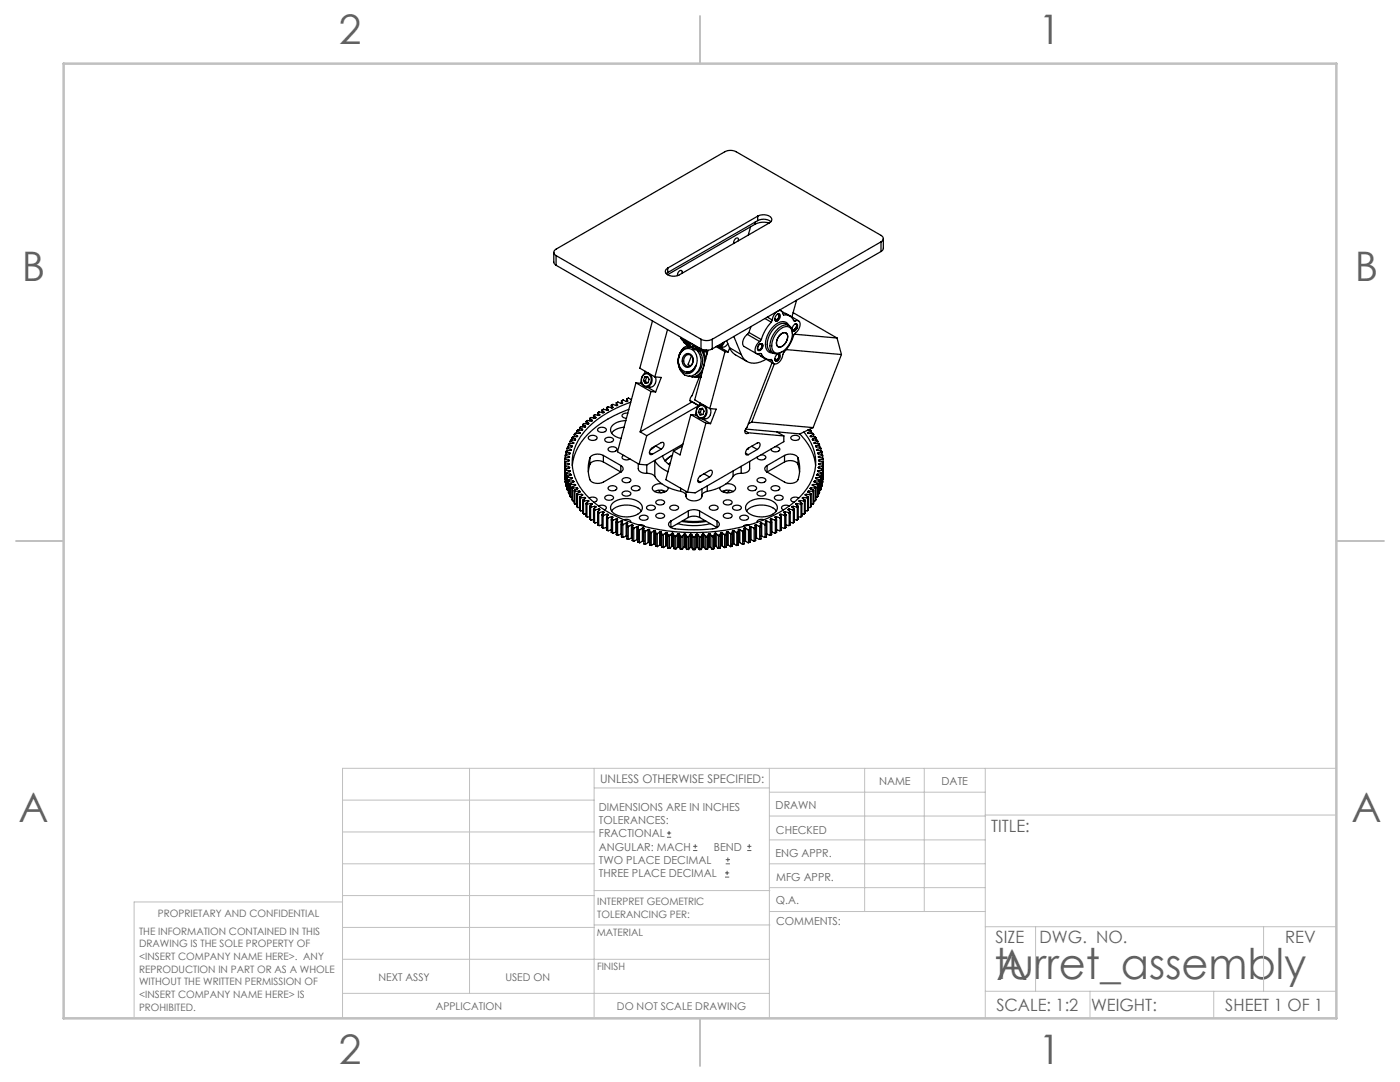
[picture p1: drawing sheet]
<svg xmlns="http://www.w3.org/2000/svg" width="279mm" height="216mm" viewBox="0 0 279 216" stroke-linecap="round" stroke-linejoin="round" font-family="sans-serif">
<g fill="none" stroke="#606060" stroke-width=".2">
<path d="M133.1 167.1h.8M133.1 166.2h.8M133.5 165.8v.8M138.3 169.7h.9M138.3 168.9h.9M138.8 168.5v.8M144.7 175h.8M144.7 174.2h.8M144.8 172.4h.9M144.8 171.5h.9M145.1 173.8v.8M145.3 171.1v.8"/>
<path d="M149.1 169.7h.9M149.1 168.9h.9M149.5 168.5v.8"/>
</g>
<g fill="none" stroke="#c0c0c0" stroke-width=".2">
<path d="M68.4 159.7h50.2M93.7 153.3v44.9M118.6 153.3v49.9M118.6 157.2h34.9M153.5 153.3v49.9M153.5 158.1h43.1M172.6 153.3v28.6M184.5 153.3v28.6M196.6 153.3v49.9M266.7 153.3h-198.3v49.9M68.4 178.7h50.2M68.4 172.4h50.2"/>
<path d="M68.4 166h50.2M68.4 180h-41.6v23.2M118.6 177.7h35.1M153.5 167.6h43.1M153.5 162.8h43.1M153.5 172.4h43.1M153.5 177.1h43.1M196.6 162.6h70.1M68.4 198.2h85.1M68.4 185.1h50.2M68.4 191.4h50.2M118.6 191.4h34.9"/>
<path d="M118.6 184.6h35.1M153.7 181.9h42.9M196.6 197.8h70.1M196.6 184.9h70.1M206.7 184.9v12.9M217.5 197.8v5.4M242.2 197.8v5.4M252.2 184.9v12.9"/>
</g>
<path d="M139.7 3.2v9.5M3.2 107.9h9.5M266.7 107.9h9.5M139.7 203.2v9.5" fill="none" stroke="#c0c0c0" stroke-width=".25"/>
<path d="M12.7 12.7h254v190.5h-254z" fill="none" stroke="#c0c0c0" stroke-width=".5"/>
<g fill="none" stroke="#000" stroke-width=".25">
<path d="M110.5 50.4l.1 2.1 .4 .4M111 51l28.9 16.7M111 51v1.9M111 52.9l28.9 16.7M133.3 54.4l-.3 .2M133.3 53.5v.9M136.1 54.5v-.4l-.4-.1-.4 .4-.1 .6M147.3 48.1l-.1-.6a.84 .84 0 0 0-.7 1.1M149.8 45.3l-.5 1.6M150.7 44.7l-17.5 10.1M150.7 44.3v.4M151.2 43.1a2.23 2.23 0 0 1 2.8 .5 .72 .72 0 0 1-.4 .9l-18 10.3a2.23 2.23 0 0 1-2.8-.4 .72 .72 0 0 1 .5-.9"/>
<path d="M151.2 44a2.39 2.39 0 0 1 2.6 .2M151.2 43.1l-17.9 10.4M151.2 43.1v.9M151.2 44l-17.9 10.4M153.5 44.5l-1.4-.2-1.4 .4M159 59.9l-1 3.3M175.8 48.3a.68 .68 0 0 0 .5-.7 .68 .68 0 0 0-.5-.6l-28.9-16.7a2.48 2.48 0 0 0-2.2 0l-33.7 19.4a.68 .68 0 0 0-.5 .7 .68 .68 0 0 0 .5 .6M175.8 48.3l-33.7 19.4M175.8 48.3v1.9M175.8 50.2l-33.7 19.4M176.3 47.6v2.1l-.5 .5M124 80v.5"/>
<path d="M124 80h.1M124 80l.2 .4M124.4 79.8l.6 .3 .3-.1M124.4 79.8l-.4 .2M125.1 79.6l.2 .4M125.1 79.6v.5M125.3 80h.1M125.4 79.5h.1M125.5 79.5l.5 .2M125.5 79.5l-.4 .1M126 79.7h.1M126.9 76.4l3 1.7"/>
<path d="M126.9 76.4l-3.7 13.7 4.3 2.5M126.9 76.4l.9 .1M127.8 76.5l.4 .2M128 76.1l-.2 .4M128.4 74.9a.99 .99 0 0 1 1.2-.1 .99 .99 0 0 1 .4 1.2 1 1 0 0 1-1.1 1.1 1 1 0 0 1-.9-1.3zM128.4 75.9l.4 .1M128.5 74.7a1.11 1.11 0 0 1 1.3 0 1.11 1.11 0 0 1 .3 1.3 1.08 1.08 0 0 1-1 1.2 1.08 1.08 0 0 1-1.1-1.2 1.59 1.59 0 0 1 .5-1.3zM128.6 75.3l-.2 .6M128.6 75.3l.6-.2 .4 .6-.3 .7-.5 .1-.4-.6M128.6 75.3h.4M128.8 74.1l-.2 .5M128.8 76l.3 .4"/>
<path d="M129 75.3l-.2 .7M129.1 77.2l1.7 1M129.2 74.5h.2M129.3 75.2l-.3 .1M129.9 78.1l-2.1 8.1M129.9 78.1l.9 .1M130.2 64l-2.5 9.5 3 1.7M130.7 75.2l1.3 .1-1.2 2.9M130.8 75.2a1.44 1.44 0 0 1-.2 1.7 1.44 1.44 0 0 1-1.7 .3M133.2 65.8l-2.5 9.4M135.6 73.1l.5 1M135.9 67.3l.1 .3"/>
<path d="M135.9 67.5l.2 .3M136 67.6l.1 .2M136 67.6l.3 .2M136.1 67.8l.3 .1M136.3 67.8l.9 .5M136.3 67.8l.1 .1M136.3 67.9l.2 .4M136.4 67.9l.9 .6M136.4 68.2l.2 .2M136.5 68.3l.1 .1M136.5 68.3l.2 .1M136.5 71a1.05 1.05 0 0 1 1.2-.4 1.05 1.05 0 0 1 .7 1.2 1.13 1.13 0 0 1-.6 1.3 1.13 1.13 0 0 1-1.4-.3 1.68 1.68 0 0 1 .1-1.8z"/>
<path d="M136.5 69.3a3.6 3.6 0 0 0 .1 5.5 2.17 2.17 0 0 0 3.2-1.7 3.4 3.4 0 0 0-.8-3.3M136.5 69.3a3.5 3.5 0 0 0-.4 4.8M136.6 68.4l.3 .2M136.7 68.4l1 .6M136.7 68.4l.2 .2M136.8 71a.96 .96 0 0 1 1.2 0 .96 .96 0 0 1 .3 1.2 .93 .93 0 0 1-1 .9 .93 .93 0 0 1-.9-1zM136.9 68.6l.8 .5M136.9 68.6l.1 .2M137 68.8l.2 .1M137 68.8l.5 .3M137.2 68.3l.1 .2M137.2 68.3l.3 .2"/>
<path d="M137.2 69l-.7 .3M137.3 68.5l.3 .1M137.3 72.7l.4 .3M137.3 72.7h.1M137.5 69.1l-.2-.1 .9 .5M137.5 69.1l.4 .2M137.5 68.5l.1 .1M137.6 69.1l.2 .2a2.66 2.66 0 0 0-2.1 4M137.7 69l.4 .3M137.7 69l.2 .1M137.7 79.9l1.8 1.1 .2-.6M137.7 69.2l-.3 .1"/>
<path d="M137.8 68.4l-.3 .1M137.9 69.1l.2 .2M138 71l-.7 1.7M138 69.3h.1M138.1 68.6h-.5M138.2 69.5l.2 .1M138.2 69.5l.5 .3M138.3 68.9l.3 .3M138.3 68.9l-.4 .2M138.4 68.8l-.1 .1M138.6 69.2l-.5 .1M138.8 75.2l.2 .1"/>
<path d="M138.8 69l-.2 .2M138.8 73a1.72 1.72 0 0 1-1.8 1.2M138.8 73a1.71 1.71 0 0 1-1.5 1.2 1.71 1.71 0 0 1-1.6-.9M138.9 69.5l.2 .2M138.9 69.5l-.4 .2 .2 .1M138.9 72.9a1.71 1.71 0 0 1-1 1.5 1.71 1.71 0 0 1-1.8-.3M138.9 72.9a2.36 2.36 0 0 0-1.6-3.4 2.53 2.53 0 0 0-1.6 3.8M138.9 72.9l-.1 .1M139 69.1l-.1 .4M139.1 75.2h.1M139.1 69.7l-.4 .1M139.3 75.3h.6"/>
<path d="M139.3 69.4l.2 .3M139.4 75.2l.4 .1M139.5 69.4v.1M139.5 69.9l.3 .1M139.5 69.9l-.2 .2M139.5 69.5v.2M139.5 69.5l-.1-.1-.3 .3M139.5 75.3l-1.4 3.6-.4 .7v.4l.4 .2M139.5 69.7v.2M139.6 70.1a3.1 3.1 0 0 1-.8 4.5M139.8 70l-.5 .1M139.8 75.1l.1 .2"/>
<path d="M139.9 69.8a3.6 3.6 0 0 1-1.1 5.3l-.7 .1-.6-.1M139.9 67.7a2.48 2.48 0 0 0 2.2 0M139.9 69.6a2.48 2.48 0 0 0 2.2 0M139.9 67.7v1.9M139.9 75.1l-.9 .1M140 74.9l-.4 .2-1.1 .1M140 69.7l.4 .5 .4 1.5M140.1 69.8l.1 .1M140.1 74.2a2.08 2.08 0 0 1-2.1 1M140.2 69.9l-.2-.2-.2 .3M140.3 70.1l.2 .1M140.5 70.2l-.1 .1"/>
<path d="M140.7 69.9l.4 .8M140.7 69.9l-.2 .3M141 70l-.1-.1 .3 .4M141.2 70.2h-.1M141.3 69.9l-2.6 9.9 3 1.7M142.1 67.7v1.9M142.9 69.2l1.8 1M143.6 69.2l1.7 1M144.3 68.3a.99 .99 0 0 1-1.1 .7M144.6 68.2l-.1 .2a1.03 1.03 0 0 1-1.4 .7M144.7 70.2l-3 11.3M144.7 70.2h.6"/>
<path d="M145 68l.6 1.4M145.2 68.6a1.35 1.35 0 0 1-1.8 .6M145.6 69.4a2.74 2.74 0 0 0 1.2 1.4l2.3 1.3M145.6 69.4l2.3 1.3M145.6 69.4l-.3 .8M146.5 67.1l1.4 3.6M147.9 70.7a2.76 2.76 0 0 0 3.8 1.5l1.2-.5M149.2 66.7a1.75 1.75 0 0 0-.7 2.4l2.5 1.5M149.2 66.7l2.4 1.4M149.5 66.3l2.4 1.5M149.5 66.3l-.3 .4M149.9 65.1l-.4 1.2"/>
<path d="M151.2 69.5l.2 .3M151.2 70.6l1.5 .9M151.3 69.8h.1M151.4 68.9l-.2 .8M151.6 68.7l-.4 .5v.5M151.6 68.1a1.8 1.8 0 0 0-.7 2.4l1.1 .1a1.77 1.77 0 0 0 2 1.1l.1 .3M151.8 71l2.6 1.6M151.9 68.6l-.3 .1M151.9 67.8l-.3 .3M152 68.6a.8 .8 0 0 1 .1 .9 .8 .8 0 0 1-.8 .4l-.1-.2M152 68.6l-.4 .1M152 68.6a.78 .78 0 0 1-.6 1.2"/>
<path d="M152 68.7v.6l-.5 .5M152.7 63.6l1.2 .7M153.1 63.3l1 .6M153.7 71.8l.4 .2M153.9 64.3a8.2 8.2 0 0 0-2 3.5M154.1 72.4l-5.2 13.1a.67 .67 0 0 0 0 1l.5-.1M154.1 63.9l-.2 .4M154.5 72.6l-4.5 11.6M154.6 63.7l.2 .1h.3M154.6 63.6h.1M154.6 71.6h.1M154.6 63.6v.1"/>
<path d="M154.6 71.6v.1M154.6 71.7a.34 .34 0 0 0 .2 .4 .34 .34 0 0 0 .4-.2M154.6 63.7a.34 .34 0 0 0 .2 .4 .34 .34 0 0 0 .4-.1M154.6 71.7h.5M155.1 62.2l-.6 .6-.4 1.1M155.1 62.7h.1a.24 .24 0 0 1 .2 0 .24 .24 0 0 1 .1 .3M155.1 70.7h.1a.24 .24 0 0 1 .2 0 .24 .24 0 0 1 .1 .2M155.2 64h-.5M155.2 71.9l-.5 .1M155.3 66.1a1.8 1.8 0 0 1 2.5-.6 3.4 3.4 0 0 1-.9 4.1 1.8 1.8 0 0 1-2.5 .5 3.4 3.4 0 0 1 .9-4zM155.3 62a.61 .61 0 0 1 .9 .6l.2 .3a1.77 1.77 0 0 1 2 1.1l.3 .1M155.5 70.9l-.2 .7-.6 .3"/>
<path d="M155.5 62.9l-.2 .7-.6 .3M155.5 63l-.1 .4-.3 .4M155.5 63l-.4 .7M155.5 70.9l-.1 .5-.3 .3M155.6 67a.87 .87 0 0 1 .7-.6 .87 .87 0 0 1 .9 .5 2.15 2.15 0 0 1-1.7 2.4 1.04 1.04 0 0 1-.4-1.6zM155.6 71.4l-.4 .5M155.6 71.4a.57 .57 0 0 0-.1-.8 .97 .97 0 0 0-.9 1.1M155.6 63.4l-.4 .6M155.6 63.4a.57 .57 0 0 0-.1-.8 .97 .97 0 0 0-.9 1.1M155.6 63.4l-.5 .4M155.6 71.4l-.5 .3M155.6 61.8l.3 .2"/>
<path d="M155.8 66.7a.79 .79 0 0 1 1.1-.3 .79 .79 0 0 1 .3 1.1 1.77 1.77 0 0 1-1.9 1.7 1.77 1.77 0 0 1 .5-2.5zM156.1 62.2l1.5 .9M156.7 62.5l2.7 1.5M156.9 69.8l11 .9M157.4 64.9a1.54 1.54 0 0 0-2.5-.2 4.9 4.9 0 0 0-2 4.9 1.24 1.24 0 0 0 1.3 .8M157.5 65a2.1 2.1 0 0 0-3.1 .7 3.9 3.9 0 0 0-.9 4.2l.8 .6M158.1 65.7l.2 .1 .3-.1M158.1 65.6h.1M158.1 65.6v.1M158.1 65.7a.34 .34 0 0 0 .2 .4 .34 .34 0 0 0 .4-.1M158.1 66.6a1.44 1.44 0 0 0-.6-1.6 1.44 1.44 0 0 0-1.8 .2 4.5 4.5 0 0 0-1.9 4.7 1.43 1.43 0 0 0 2.3 .3M158.3 62.4l8.7 5"/>
<path d="M158.4 63.9l.3 .2M158.5 66.7l8.5 .7M158.6 64.7a.24 .24 0 0 1 .3 0 .24 .24 0 0 1 .1 .3M158.7 64.1a.65 .65 0 0 1 .8 0 .65 .65 0 0 1 .2 .7l-.2 .8-.5 .6a2.13 2.13 0 0 0-.9 1.6l-1 1.7a4.4 4.4 0 0 0-1.2 2.3l-.3 .3a.77 .77 0 0 1-.8 .5 .77 .77 0 0 1-.7-.6M158.7 66h-.5M159 64.9l-.2 .6-.6 .4M159 65l-.1 .4-.3 .3M159 65l-.4 .7M159.1 65.4l-.4 .6M159.1 65.4a.57 .57 0 0 0-.1-.8 .97 .97 0 0 0-.9 1.1M159.1 65.4l-.5 .3M167 67.4l.9 3.3"/>
<path d="M167.9 70.7l-5.6 14.6M112.7 92.3l.1 .1M112.7 94.8v.1M112.7 92.3v3.1M112.7 95.4v.2M112.7 95.4h.1M112.7 95.6l.1 .1M112.7 93.1v2.5M112.8 92.4l.7 .1M112.8 92.1l-.1 .2M112.8 92.1v.3M112.8 93.7v.2"/>
<path d="M112.8 96.1v.2M112.8 96.1l.1 .1M112.8 93.7v2.4M112.8 91.6l.7 .2M112.8 92.9l-.1 .2M112.8 91.6l-.1 .6M112.8 92.9v.2M112.8 96.3l.1 .1M112.8 93.9v2.4M112.8 93.1l.7 .1M112.8 93.1h-.1M112.8 91.4l-.1 .3"/>
<path d="M112.8 91.4v.2M112.9 90.9l.7 .2M112.9 93.6l-.1 .1M112.9 90.9l-.1 .5M112.9 93.6v.2M112.9 93.8l.8 .1M112.9 93.8l-.1 .1M112.9 90.7l-.1 .2M112.9 90.7v.2M112.9 96.4h.1M113 94.4v.2M113 94.4v2.6"/>
<path d="M113 90.2v.5M113 97l.1 .1M113 94.6v2.4M113 90.2l.7 .2M113 94.3v.1M113 90.2h.1M113 94.3l.1 .2M113 96.9l.1 .2M113.1 94.5l.7 .1M113.1 94.5l-.1 .1M113.1 90l-.1 .2M113.1 97.1h.1"/>
<path d="M113.2 95.1v.2M113.2 95.1v2.6M113.2 97.7l.1 .1M113.2 95.3v2.4M113.3 89.5l.6 .2M113.3 95l-.1 .1M113.3 89.5l-.1 .4M113.3 95v.2M113.3 97.8h.1M113.3 95.2l.8 .1M113.3 95.2l-.1 .1M113.3 89.2l-.1 .3"/>
<path d="M113.3 89.2v.3M113.3 97.8l.1 .1M113.4 95.8l.1 .2M113.4 95.8l.1 2.7M113.5 92.5l.1 .1M113.5 92l-.7 .1M113.5 92.5v.2M113.5 92.7l-.7 .2M113.5 91.8l.1 .1-.1 .1M113.5 91.8v.2M113.5 98.5l.1 .1M113.5 96v2.5"/>
<path d="M113.5 88.8l.6 .2M113.5 95.7l-.1 .1M113.5 88.8l-.1 .4M113.5 95.7l.1 .3M113.5 93.2l.2 .1M113.5 93.2v.2M113.6 93.4l-.7 .2M113.6 91.1v.2l-.8 .1M113.6 91.1v.2M113.6 98.5v.1M113.6 92.6h.1M113.6 92.6l-.1 .1"/>
<path d="M113.6 96h.7M113.6 96h-.1M113.6 88.5l-.2 .3M113.6 88.5l-.1 .3M113.6 98.6h.2M113.7 93.9l.1 .1M113.7 93.9v.2M113.7 93.3h.1M113.7 93.3l-.1 .1M113.7 90.4v.2l-.8 .1M113.7 90.4v.2M113.8 96.6l.1 .1"/>
<path d="M113.8 99l.1 .2M113.8 99h.1M113.8 96.6v2.4M113.8 94h.1M113.8 94v.1M113.8 94l-.8 .3M113.8 94.6l.2 .1M113.8 94.6v.2M113.8 88l.6 .3M113.8 96.4v.2M113.8 88v.5M113.8 96.4l.2 .3"/>
<path d="M113.8 99l.2 .3M113.9 99.2l.1 .1M113.9 96.7v2.5M113.9 89.7v.2l-.8 .1M113.9 89.7v.2M114 94.7v.1M114 94.7h.1M114 96.7h.7M114 96.7h-.1M114 87.8l-.2 .3M114 87.8l-.2 .2M114 99.3h.1"/>
<path d="M114 94.7l-.7 .3M114.1 95.3l.1 .1M114.1 95.3v.2M114.1 89v.2h-.8M114.1 89v.2M114.1 97.3l.2 .1M114.1 99.7l.2 .2M114.1 99.7h.1M114.1 97.3v2.4M114.2 95.4v.1M114.2 95.4h.1M114.2 95.4l-.7 .3"/>
<path d="M114.2 87.4l.6 .2M114.2 97.1l-.1 .2M114.2 87.4l-.1 .4M114.2 97.1l.2 .2M114.2 99.7l.2 .2M114.3 99.9h.1M114.3 97.4v2.5M114.3 96l.2 .1M114.3 96v.2M114.4 97.3l-.1 .1M114.4 87.1l-.2 .3M114.4 99.9h.2"/>
<path d="M114.4 88.3l.1 .1M114.4 88.3v.2M114.5 96.1l-.7 .3M114.5 88.4l-.9 .1M114.5 96.1v.1M114.5 88.4h.1M114.6 97.9l.1 .2M114.6 97.9v2.5M114.7 86.7l.5 .3M114.7 97.8l-.1 .1M114.7 86.7l-.1 .4M114.7 97.8l.1 .2"/>
<path d="M114.7 96.7h.1M114.7 96.7v.2M114.7 98.1v2.4M114.8 87.6v.2h-.8M114.8 87.6v.2M114.8 98l-.1 .1M114.8 86.5l-.2 .2M114.8 86.5l-.1 .2M114.8 96.7v.1M114.9 96.8h.1M114.9 96.8l-.7 .3M115.1 97.3l.2 .1"/>
<path d="M115.1 97.3h-.7M115.1 97.3v.3M115.1 98.6l.1 .2M115.1 98.6v2.4M115.2 86l.5 .3M115.2 98.5l-.1 .1M115.2 86l-.1 .5M115.2 98.5l.1 .2M115.2 87l.1 .1M115.2 87v.1M115.2 98.8v2.4M115.3 97.4l-.6 .4"/>
<path d="M115.3 87.1h-.9M115.3 97.4v.1M115.3 87.1h.1M115.3 98.7l-.1 .1M115.3 85.8l-.2 .2M115.3 85.8l-.1 .2M115.6 98l.1 .1M115.6 98h-.8M115.6 98v.3M115.7 99.3l.1 .1M115.7 99.3v2.4M115.7 98.2l-.5 .3"/>
<path d="M115.7 86.3l-.1 .2h-.8M115.7 86.3v.1M115.7 98.1h.1M115.7 98.1v.1M115.7 85.4l.5 .3M115.7 99.1v.2M115.7 85.4v.4M115.7 99.1l.2 .2M115.8 99.4v2.5M115.9 85.1l.9 .1M115.9 99.3l-.1 .1M115.9 85.1l-.2 .2"/>
<path d="M115.9 85.1l-.2 .3M116.1 98.6l.1 .1M116.1 98.6l-.8 .1M116.1 98.6v.3M116.2 98.8l-.5 .3M116.2 85.7v.1M116.2 98.7v.1M116.2 85.8h-.9M116.3 99.9l.1 .2M116.3 99.9v2.4M116.3 84.7l.5 .3M116.3 99.8v.1"/>
<path d="M116.3 84.7v.5M116.3 99.8l.3 .2M116.6 84.5l.8 .1M116.6 100l-.2 .1M116.6 84.5l-.3 .2M116.6 99.3h.2M116.6 99.3h-.7M116.6 99.3v.3M116.8 99.3h.1M116.8 99.3v.1M116.8 99.4l-.5 .4M116.8 85v.2"/>
<path d="M117.2 83.9l1 .1M117.2 83.9h.1M117.2 83.9l-.2 .2M117.3 99.9h.1M117.3 99.9l-.7 .1M117.3 99.9v.3M117.4 99.9v.2M117.5 99.9h.1M117.5 84.4l-.1 .2M117.5 84.4l-.5-.3v.5M117.5 84.4v.2M117.5 99.9v.1"/>
<path d="M117.5 87.2a1.05 1.05 0 0 1 1.7 .2 1.02 1.02 0 0 1-1.8-.1zM117.6 99.4a1.06 1.06 0 0 1 1.6 .3l-.3 .4-.4 .1M117.7 91.4a6.7 6.7 0 0 0 .2 4.5 2.27 2.27 0 0 0 2.5 .3l3.5-2M117.7 92.7l-.3 1.5M117.7 91.4v1.3M118 83.3l.9 .1M118 83.3h-.1M118 83.3l-.3 .2M118.1 83.8l.1 .2M118.1 83.8l-.4-.3v.5M118.1 83.8v.2M118.8 82.7l-.1 .1"/>
<path d="M118.8 82.7l-.3 .2M118.9 83.3v.1M118.9 83.3l-.4-.4-.1 .5M119.3 82.4v.5M119.3 82.4h.1M119.3 82.4l.4 .3M119.3 85.5a1.05 1.05 0 0 1 1.7 .3 1.02 1.02 0 0 1-1.8-.1zM119.6 82.2l.9 .1M119.6 82.2h-.1M119.6 82.2l-.3 .2M119.7 82.7l-.2 .2-.7-.2M119.7 82.7v.1"/>
<path d="M120.2 81.8l.3 .4M120.2 81.8l-.1 .5M120.4 90.9a2.08 2.08 0 0 0-2.7 .5M120.4 92.2a2.08 2.08 0 0 0-2.7 .5M120.4 90.9l3.5 2M120.4 92.2l3.5 2M120.4 90.9v1.3M120.5 81.7l.7 .2 .2-.2M120.5 81.7l-.4 .1M120.5 81.7l-.3 .1M120.5 82.2v.1M120.8 99.1a1.05 1.05 0 0 1 1.7 .3 1.02 1.02 0 0 1-1.8-.1z"/>
<path d="M120.8 87.5a1.05 1.05 0 0 1 1.7 .3 1.02 1.02 0 0 1-1.8-.1zM121.1 81.3l.3 .4M121.1 81.3l-.1 .5M121.4 81.7v.1M121.4 81.2l.7 .2 .2-.2M121.4 81.2l-.3 .1M121.4 97.2a1.05 1.05 0 0 1 1.7 .3 1.02 1.02 0 0 1-1.8-.1zM121.4 89.4a1.05 1.05 0 0 1 1.7 .3 1.02 1.02 0 0 1-1.8-.1zM122.3 81.2l-.3-.4v.6M122.3 81.2v.1M122.3 80.7l.7 .2M122.3 80.7h.1"/>
<path d="M122.3 80.7l-.3 .1M123 80.4l.2 .4M123 80.4v.5M123.2 80.8l-.2 .1M123.2 80.8v.1M123.3 80.3l.7 .2 .2-.1M123.3 80.3l-.3 .1M123.9 92.9a.69 .69 0 0 1 .5 .6 .69 .69 0 0 1-.5 .7M123.9 92.9v1.3M124.2 95.6a1.05 1.05 0 0 1 1.7 .3 1.02 1.02 0 0 1-1.8-.1zM124.2 98.3a1.05 1.05 0 0 1 1.7 .2 1.02 1.02 0 0 1-1.8-.1zM124.2 80.4h.1"/>
<path d="M124.5 90.9l-.4 .3a1.05 1.05 0 0 0 1.6 .4M124.5 85.2l-1.5 .4-1 .8M124.9 83.9a3.4 3.4 0 0 0-3 1.4 1.49 1.49 0 0 0 1.1 1.9l.9 .3M125.3 82.5l-.4-.1a.66 .66 0 0 0-.7 .7l.3 .3 .5 .1M125.5 81.7a19.2 19.2 0 0 0-10.1 7.5 9 9 0 0 0-1.2 3.7M125.9 80.2a19.4 19.4 0 0 0-10.5 7.7 8.9 8.9 0 0 0 1.6 10.9 25.8 25.8 0 0 0 14.7 6.9 37.7 37.7 0 0 0 24-3.5 13.2 13.2 0 0 0 6.9-8.3 9 9 0 0 0-2.2-7.7M126.1 97.2a1.05 1.05 0 0 1 1.7 .3 1.02 1.02 0 0 1-1.8-.1zM127.4 92.5v1a1.45 1.45 0 0 0 1.7 1M127.5 92.6l1.6 .2M127.8 86.2l1.3 .7M129.1 86.9l-1.6 5.7M129.1 94.5a1.82 1.82 0 0 1 1.6 .6"/>
<path d="M129.1 92.8v1.7M129.6 90.3l.6 .4M130.6 91.9l.1 .1M130.6 98.1l1.2-.3 1.1 .3M130.7 98.1h.1M130.7 92a5.7 5.7 0 0 0 2.6 2.1M130.7 95.1a7.6 7.6 0 0 0 5.1 2.9M130.7 92v3.1M130.7 89.1l-.9 .6M130.8 89l1.2 .6M131.3 97.8l.6 .5M132 89.6l.4-.4a.57 .57 0 0 0-.2-1l-2 1.2-.4 .4a.57 .57 0 0 0 .1 .9h.3"/>
<path d="M132 89.6l-1.8 1.1M132.1 97.8l.5 .4M132.1 96.5h-.8a.9 .9 0 0 0-.9 .4 .9 .9 0 0 0 0 1l.9 .4h.9l.7-.2M132.2 91a3.3 3.3 0 0 0 1.5 1.8M132.7 92l1.5-1.2-1.5 1.2M133.3 97.2a.7 .7 0 0 1-.4 .9M133.8 92.4l-.4 .2 .4-.2M134.4 90l-1.5 5.7 4.3 2.5M135.8 98a1.17 1.17 0 0 1 1.1 .8M135.8 97.4v.6M136.2 89l-1.8 1M136.3 88.6l-7.2 4.2"/>
<path d="M137.9 82.7l-2.2 8.1-1.3-.8M137.9 82.7l3 1.8M137.9 82.7l.9 .1M138.1 80.2l-10.3 6M138.1 80.2l1.3 .8M138.8 82.8l.3 .2M139 82.4l-.2 .4M139.3 95.9l.5 .3M139.3 81.2a.99 .99 0 0 1 1.3-.1 .99 .99 0 0 1 .3 1.2 1 1 0 0 1-1 1.1 1 1 0 0 1-.9-1.2zM139.4 82.3h.4M139.4 81l-10.3 5.9M139.5 81a1.11 1.11 0 0 1 1.3 .1 1.11 1.11 0 0 1 .3 1.2 1.08 1.08 0 0 1-1.1 1.2 1.08 1.08 0 0 1-1.1-1.1 1.59 1.59 0 0 1 .6-1.4z"/>
<path d="M139.5 80.9l-.1 .1M139.6 81.6l-.2 .7M139.6 81.6l.6-.1 .3 .5-.2 .7-.6 .1-.3-.5M139.6 81.6h.4M139.8 82.3l.2 .4M139.9 94.9l-.3 .2M140 81.6l-.2 .7M140.1 83.5l1.7 1M140.1 97.6v1.4a1.83 1.83 0 0 1-2.8 .7l-.4-.5v-1.2M140.1 80.8h.3M140.2 81.6h-.2M140.5 94.5l1.1 .7"/>
<path d="M140.9 84.5l-3.7 13.7M140.9 84.5h.9M141.1 98a1.17 1.17 0 0 0-1 .8M141.1 96.9v1.1M141.6 95.2l.4-.4a.57 .57 0 0 0-.2-1l-2 1.1-.4 .4a.57 .57 0 0 0 .2 1l.2-.1M141.6 95.2l-1.8 1M141.7 81.5l1.2 .1-1.1 2.9M141.8 81.5a1.44 1.44 0 0 1-.3 1.7 1.44 1.44 0 0 1-1.6 .3M143.7 97.2a1.02 1.02 0 0 0 1.1 1.1h.8l.8-.2M144.1 98.1l1.1-.3 1.2 .3M144.9 97.8l-.5 .4M144.9 96.5h.7a.9 .9 0 0 1 1 .4 .9 .9 0 0 1 0 1l-.2 .2"/>
<path d="M145.6 97.8l-.5 .5M146.3 95.1a7.6 7.6 0 0 1-5.2 2.9M146.3 94v1.1M146.3 98.1h.1M147.9 94.5a1.82 1.82 0 0 0-1.6 .6M147.9 93v1.5M148.7 86l.7 .4M148.8 90.4l.5 .3M148.8 85.6l10.8 1M149.3 97.2a1.05 1.05 0 0 1 1.7 .3 1.02 1.02 0 0 1-1.8-.1zM149.3 89.6h-.2M149.3 89.4v.2"/>
<path d="M149.4 86.4l7 .6M149.4 89.4l-.1 .2M149.6 92.1v1.4a1.45 1.45 0 0 1-1.7 1M150 89l1.1 .7M150 84.2l-.6 .3M150 84.2l12.3 1.1M151.1 89.7l.4-.4a.57 .57 0 0 0-.2-1l-2 1.1-.4 .4a.57 .57 0 0 0 .2 1l.2-.1M151.1 89.7l-1.8 1M151.2 98.3a1.05 1.05 0 0 1 1.6 .2 1.02 1.02 0 0 1-1.7-.1zM151.2 95.6a1.05 1.05 0 0 1 1.6 .3 1.02 1.02 0 0 1-1.7-.1zM151.9 90.7l.3 .1a.53 .53 0 0 1 .6 .7 1.05 1.05 0 0 1-1.7-.3M153.1 92.9a.69 .69 0 0 0-.5 .6 .69 .69 0 0 0 .5 .7"/>
<path d="M153.1 92.9v1.3M153.9 97.2a1.05 1.05 0 0 1 1.7 .3 1.02 1.02 0 0 1-1.7-.1zM154.6 99.1a1.05 1.05 0 0 1 1.7 .3 1.02 1.02 0 0 1-1.8-.1zM154.7 89.1l.3 .1a.53 .53 0 0 1 .6 .7 1.05 1.05 0 0 1-1.7-.3M155 86.2l1.4 .8M156.4 87v1.1l-17.7 10.2-1.5-.1M156.6 90.9a2.08 2.08 0 0 1 2.7 .5M156.6 92.2a2.08 2.08 0 0 1 2.7 .5M156.6 90.9l-3.5 2M156.6 90.9v1.3M156.6 92.2l-3.5 2M157.9 87.2a1.05 1.05 0 0 1 1.7 .2 1.02 1.02 0 0 1-1.8-.1z"/>
<path d="M159.3 91.4a6.7 6.7 0 0 1-.2 4.5 2.27 2.27 0 0 1-2.5 .3l-3.5-2M159.3 92.7l.3 1.5M159.3 91.4v1.3M159.4 99.4l-.8-.2a.66 .66 0 0 0-.8 .6l.7 .4M159.5 99.9v.1M159.5 99.9h.1M159.5 99.9v.2M159.6 86.6a10.2 10.2 0 0 1 3.2 6.3M159.7 99.9l.7 .1M159.7 99.9h-.2M159.7 99.9v.3M160.2 99.4l.4 .4"/>
<path d="M160.2 99.3v.1M160.3 99.3h.8M160.3 99.3h-.1M160.3 99.3v.3M160.4 100l.1 .1M160.6 99.8l.1 .1M160.6 99.8l-.2 .2M160.7 99.9l-.2 .2M160.7 99.9v2.4M160.7 98.7l.1 .1M160.7 98.7v.1M160.7 98.7h.1"/>
<path d="M160.8 98.8l.4 .3M160.9 98.6l.7 .1M160.9 98.6l-.2 .1M160.9 98.6v.3M161.1 99.3l.1 .1M161.2 99.4v2.5M161.2 86.4h.1M161.2 99.1l.1 .2M161.2 99.1l-.1 .2M161.3 86.4l.9 .1M161.3 98.1l.5 .4M161.3 98.1v.1"/>
<path d="M161.3 86.3l-.1 .1M161.3 86.3v.1M161.3 99.3l-.1 .1M161.3 85.8h.1M161.3 99.3v2.4M161.4 98h.8M161.4 98l-.1 .1M161.4 98v.3M161.6 85.8h-.4M161.6 98.7l.1 .1M161.6 85.8l.3 .2M161.6 85.8l.2 .2"/>
<path d="M161.7 97.4l.6 .4M161.7 97.4v.1M161.7 97.4h.1M161.7 98.8v2.4M161.8 87v.1h.8M161.8 87v.1M161.8 86l-.5 .3M161.8 98.5l.1 .1M161.8 86h.1M161.8 98.5l-.2 .2M161.9 98.6l-.2 .2M161.9 86v.5"/>
<path d="M161.9 98.6v2.4M161.9 97.3h.7M161.9 97.3l-.2 .1M161.9 97.3v.3M162.1 96.8l.7 .3M162.1 96.8h.1M162.1 96.7v.1M162.2 98l.1 .1M162.2 86.5l.2 .2M162.2 86.5l.1 .2M162.2 87.6v.2h.8M162.2 87.6v.2"/>
<path d="M162.3 98.1v2.4M162.3 85.3l-2.7 1.3M162.3 96.7h-.2M162.3 96.7v.2M162.3 86.7l-.5 .3M162.3 97.8l.1 .1M162.3 86.7h.1M162.3 97.8l-.1 .2M162.4 97.9l-.1 .2M162.4 86.7v.4M162.4 97.9v2.5M162.5 88.4h.1"/>
<path d="M162.5 88.4l.9 .1M162.5 96.1l.6 .3M162.5 96.1v.1M162.5 88.3v.1M162.5 88.3v.2M162.6 97.3l.1 .1M162.6 87.1l.2 .3M162.6 96l-.1 .1M162.6 96v.2M162.7 99.9h-.3M162.7 97.4v2.5M162.8 87.4l-.6 .2"/>
<path d="M162.8 97.1v.2M162.8 87.4h.1M162.8 97.1l-.2 .2M162.8 95.4l.7 .3M162.8 95.4h.1M162.8 95.4v.1M162.8 97.3l-.1 .1M162.8 99.7l-.1 .2M162.8 87.4v.4M162.8 97.3v2.4M162.9 89v.2h.8M162.9 89v.2"/>
<path d="M162.9 95.3l-.1 .1M162.9 95.3v.2M163 94.7l.7 .3M163 94.7h.1M163 96.7h-.7M163 96.7h.1M163 87.8l.2 .3M163 87.8l.1 .2M163 94.7v.1M163.1 89.7v.2l.8 .1M163.1 89.7v.2M163.1 99.2h.1"/>
<path d="M163.1 99.2l-.3 .1M163.1 96.7v2.5M163.1 88l-.6 .3M163.1 96.4l.1 .2M163.1 88l.1 .1M163.1 96.4l-.1 .3M163.2 94.6l-.2 .1M163.2 94.6v.2M163.2 94l.7 .3M163.2 94h.1M163.2 94v.1M163.2 96.6l-.1 .1"/>
<path d="M163.2 99l-.1 .2M163.2 88.1v.4M163.2 96.6v2.4M163.3 90.4v.2l.7 .1M163.3 90.4v.2M163.3 93.3l.8 .3M163.3 93.3h.1M163.3 93.9l-.1 .1M163.3 93.9v.2M163.4 96h-.8M163.4 96h.1M163.4 88.5l.2 .3"/>
<path d="M163.4 88.5l.1 .3M163.4 92.6l.1 .1M163.4 92.6h.1M163.4 91.1v.2l.7 .1M163.4 91.1v.2M163.4 93.2l-.1 .1M163.4 93.2v.2M163.5 98.5h.1M163.5 88.8l-.6 .2M163.5 95.7l.1 .1M163.5 88.8h.1M163.5 95.7l-.1 .3"/>
<path d="M163.5 98.5l-.3 .1M163.5 96v2.5M163.5 91.8l-.1 .1 .1 .1M163.5 92.7l.7 .2M163.5 91.8v.2M163.5 92l.7 .1M163.5 92.5l-.1 .1M163.5 92.5v.2M163.6 95.8l-.1 .2M163.6 98.3l-.1 .2M163.6 88.8v.4M163.6 95.8v2.5"/>
<path d="M163.7 95.2l-.8 .1M163.7 95.2l.1 .1M163.7 89.2l.1 .3M163.7 89.2v.3M163.7 89.5l-.6 .2M163.7 95l.1 .1M163.7 89.5h.1M163.7 95v.2M163.7 97.8h.1M163.8 97.7l-.2 .2M163.8 95.3v2.4M163.8 95.1v.2"/>
<path d="M163.8 97.6v.1M163.8 97.6v.2M163.8 89.5v.4M163.8 95.1v2.5M163.9 94.5l-.7 .1M163.9 94.5l.1 .1M163.9 90l.1 .2M163.9 90v.2M163.9 90.2l-.6 .2M163.9 94.3l.1 .1M163.9 90.2h.1M163.9 94.3v.2"/>
<path d="M164 97l-.2 .1M164 94.6v2.4M164 94.4v.2M164 96.8v.2M164 96.8v.3M164 90.2v.5M164 94.4v2.4M164 93.8l-.7 .1M164 93.8l.1 .1M164 90.7l.2 .3M164 90.7l.1 .2M164 96.4h.1"/>
<path d="M164.1 90.9l-.7 .2M164.1 93.6l.1 .1M164.1 90.9l.1 .1M164.1 93.6l-.1 .2M164.1 93.1l-.7 .1M164.1 91.4l.2 .3M164.1 91.4l.1 .2M164.1 96.3l-.1 .1M164.1 93.9v2.4M164.2 91.6l-.7 .2M164.2 92.9l.1 .1M164.2 91.6l.1 .1"/>
<path d="M164.2 92.9l-.1 .2M164.2 96.2l-.1 .1M164.2 93.7l-.1 .2M164.2 96.1l-.1 .2M164.2 96.1h.1M164.2 91v.4M164.2 93.7v2.4M164.2 92.4l-.7 .1M164.2 92.1l.1 .2M164.2 92.1v.3M164.3 95.6l-.1 .1M164.3 95.4l-.1 .2"/>
<path d="M164.3 93v.1h-.2M164.3 91.7v.5M164.3 93v2.6M164.3 94.8v.1M164.3 92.3l-.1 .1M164.3 94.8h.1M164.3 92.3v2.5M114.6 100.4l.1 .1M114.6 100.4h.1M114.7 100.5l.4 .1M115.1 101l.1 .2M115.1 101l.2 .3"/>
<path d="M115.2 101.2l.1 .1M115.7 101.7l.1 .2M115.7 101.3h-.4M115.7 101.7h.1M115.7 101.7l.2 .2M115.8 101.9h.1M116.3 102.3l.1 .2M116.3 101.9h-.4M116.3 102.3l.3 .3M116.4 102.5l.2 .1M116.4 100.1v2.4M117 100.5l.1 .2"/>
<path d="M117 102.9l.1 .2M117 102.5l-.4 .1M117 102.9l.2 .3M117 100.5v2.4M117 100.4v.1M117 100.4l.2 .2M117.1 103.1l.1 .1M117.1 100.7v2.4M117.2 100.6l-.1 .1M117.5 100l-.5 .4M117.7 101.1l.2 .2M117.7 103.5l.2 .2"/>
<path d="M117.7 103.1l-.5 .1M117.7 103.5l.3 .3M117.7 101.1v2.4M117.7 101v.1M117.7 101l.3 .2M117.9 103.7l.1 .1M117.9 101.3v2.4M117.9 100.5h.2M117.9 100.5l-.7 .1M117.9 100.5v.3M118 101.2l-.1 .1M118.1 100.5h.1"/>
<path d="M118.1 100.5v.2M118.1 100.6l-.4 .4M118.2 100.5l-.1 .1M118.2 100.5v.1M118.4 101.7l.3 .1M118.4 104.1l.3 .2M118.4 103.7l-.4 .1M118.4 104.1l.4 .2M118.4 101.7v2.4M118.5 101.6l-.1 .1M118.5 101.6l.3 .1M118.7 104.3h.1"/>
<path d="M118.7 101.8v2.5M118.7 101l.1 .1M118.7 101l-.7 .2M118.7 101v.4M118.8 101.7l-.1 .1M118.8 101.1h.1M118.8 101.1v.1M118.9 101.1v.1M118.9 101.2l-.4 .4M119.3 102.3l.2 .1M119.3 104.7l.2 .1M119.3 104.2l-.5 .1"/>
<path d="M119.3 104.7l.3 .2M119.3 102.3v2.4M119.3 102.1v.2M119.3 102.1l.3 .2M119.4 101.6h.2M119.4 101.6l-.6 .1M119.4 101.6v.4M119.5 101a1.05 1.05 0 0 1 1.5 .4l-.4 .3M119.5 104.8l.1 .1M119.5 102.4v2.4M119.6 102.3l-.1 .1M119.6 101.6v.2"/>
<path d="M119.7 101.6h.1M119.7 101.6l-.4 .5M120.1 102.8l.3 .1M120.1 105.2l.3 .1M120.1 104.7l-.5 .2M120.1 105.2l.3 .2M120.1 102.8v2.4M120.2 102.6l-.1 .2M120.2 102.6l.3 .2M120.3 102.1h.1M120.3 102.1l-.7 .2M120.3 102.1v.4"/>
<path d="M120.4 102.9v2.4M120.4 102.1l.1 .1M120.4 102.1v.2M120.5 102.8l-.1 .1M120.5 102.2v.1M120.5 102.3l-.3 .3M121 103.3l.3 .1M121 105.7l.3 .1M121 105.2l-.6 .1M121 105.7l.4 .2M121 103.3v2.4M121.1 103.2l-.1 .1"/>
<path d="M121.1 103.2l.3 .1M121.1 102.6h.2M121.1 102.6l-.6 .2M121.1 102.6v.5M121.3 105.8l.1 .1M121.3 103.4v2.4M121.3 102.6v.1M121.3 102.6v.3M121.3 102.7l-.2 .5M121.3 102.7v.1M121.4 103.3l-.1 .1M122 103.8l.3 .1"/>
<path d="M122 106.2l.3 .1M122 105.7l-.6 .2M122 106.2l.3 .2M122 103.8v2.4M122 103.1h.2M122 103.1l-.6 .2M122 103.1v.6M122 103.6v.2M122 103.6l.3 .2M122 102a4.3 4.3 0 0 1 6 0M122.2 103.1h.1M122.2 103.1v.3"/>
<path d="M122.3 103.1l-.3 .5M122.3 103.1v.2M122.3 106.3v.1M122.3 103.9v2.4M122.3 103.8v.1M122.4 100.3a4.4 4.4 0 0 1 5.6 .4 1.49 1.49 0 0 1-1.2 2.1 4.3 4.3 0 0 1-4.8-.9 1.21 1.21 0 0 1 .4-1.6zM123 103.6h.2M123 103.6l-.7 .2M123 103.6v3.1M123 106.7l.3 .1M123 106.1l-.7 .3M123 104.1v.1l.3 .1"/>
<path d="M123 104.1l.3 .1M123.2 103.6h.1M123.2 103.6v.2M123.2 103.6l-.2 .5M123.3 106.8h.1M123.3 104.3v2.5M123.3 104.2v.1M124 104l-.7 .2M124 106.6l-.7 .2M124 104v2.6M124 104.6l.3 .2M124 107.1l.3 .1"/>
<path d="M124 106.6h.1M124 107.1l.4 .1M124 104.6v2.5M124 104.5v.1M124 104.5l.4 .1M124.1 104h.1M124.1 104h-.1M124.1 104v.3M124.2 104l-.2 .5M124.2 104v.2M124.3 107.2h.1M124.3 104.8v2.4"/>
<path d="M124.4 104.6l-.1 .2M124.5 103.7a.9 .9 0 0 1 1.4 .5M125 104.4l-.6 .2M125 107l-.6 .2M125 104.4v2.6M125.1 105l.3 .1M125.1 107.5l.3 .1M125.1 107h-.1M125.1 107.5l.4 .1M125.1 105v2.5M125.1 104.9v.1M125.1 104.9l.4 .1"/>
<path d="M125.1 104.4h.1M125.1 104.4h-.1M125.1 104.4v.4M125.2 104.4l-.1 .5M125.2 104.4v.3M125.4 107.6h.1M125.4 105.1v2.5M125.5 105l-.1 .1M126 104.7l-.5 .3M126 107.3l-.5 .3M126 104.7v2.6M126.2 105.4l.3 .1"/>
<path d="M126.2 107.8l.3 .1M126.2 107.3h-.2M126.2 107.8l.4 .2M126.2 105.4v2.4M126.2 104.7v.1M126.2 104.7h-.2M126.2 104.7v.6M126.2 105.3v.1M126.2 105.3l.4 .1M126.2 104.8v.5M126.2 104.8v.3M126.5 107.9l.1 .1"/>
<path d="M126.5 105.5v2.4M126.6 105.4l-.1 .1M127.1 105.1l-.5 .3M127.1 107.7l-.5 .3M127.1 105.1v2.6M127.3 105.1h.1M127.3 105.1h-.2M127.3 105.1v2.6h-.2M127.3 105.7l.3 .1M127.3 108.2l.3 .1M127.3 108.2h.1M127.3 105.7v2.5"/>
<path d="M127.3 105.1v.5M127.3 105.6v.1M127.3 105.6l.4 .1M127.3 108.2l.4 .1M127.4 104.7l.9 .1 .4 .3M127.6 108.3h.1M127.6 105.8v2.5M127.7 103.1a1.05 1.05 0 0 1 1.7 .3 1.02 1.02 0 0 1-1.8-.1zM127.7 105.7l-.1 .1M128.2 105.4l-.5 .3M128.2 108l-.5 .3M128.2 105.4v2.6"/>
<path d="M128.4 105.4h.1M128.4 105.4h-.2M128.4 108h-.2M128.4 108h.1M128.4 105.4v2.6M128.4 105.4l.1 .5M128.5 106l.3 .1M128.5 108.5h.3M128.5 108.5h.1M128.5 106v2.5M128.5 105.9v.1M128.5 105.9l.3 .1"/>
<path d="M128.5 108.5l.3 .1M128.8 108.5v.1M128.8 106.1v2.4M128.8 106v.1M129.1 101.1a1.05 1.05 0 0 1 1.7 .3 1.02 1.02 0 0 1-1.8-.1zM129.3 105.7l-.5 .3M129.3 108.3l-.5 .3M129.3 105.7v2.6M129.5 105.6l.1 .1M129.5 105.6l-.2 .1M129.5 108.2l-.2 .1M129.5 108.2h.1"/>
<path d="M129.5 105.6v2.6M129.6 105.7v.5M129.6 108.2v.1M129.6 105.7v2.5M129.6 106v2.8M129.6 106.2v.1M129.6 106.2h.4M129.6 108.8h.4M129.6 106.3l.4 .1M129.6 108.7l.4 .1M129.6 108.7v.1M129.6 106.3v2.4"/>
<path d="M130 108.8h.1M130 106.4v2.4M130 106.2v.2M130.5 105.9l-.5 .3M130.5 108.5l-.5 .3M130.5 105.9v2.6M130.7 105.9h.1M130.7 105.9h-.2M130.7 108.5h-.2M130.7 108.5h.1M130.7 105.9v2.6M130.7 105.9l.1 .5"/>
<path d="M130.7 108.5l.1 .5M130.8 106v2.6M130.8 106.4v.1M130.8 106.4l.4 .1M130.8 109l.4 .1M130.8 106.5l.4 .1M130.8 109h.4M130.8 109h.1M130.8 106.5v2.5M131 102.7a1.05 1.05 0 0 1 1.6 .3 1.02 1.02 0 0 1-1.7-.1zM131 100a1.05 1.05 0 0 1 1.6 .3 1.02 1.02 0 0 1-1.7-.1zM131.2 109v.1"/>
<path d="M131.2 106.6v2.4M131.2 106.5v.1M131.7 106.1l-.5 .4M131.7 108.7l-.5 .4M131.7 106.1v2.6M131.8 106.1h.1M131.8 106.1h-.1M131.8 108.7h-.1M131.8 108.7h.1M131.8 106.1v2.6M131.9 106.1l.1 .1M131.9 108.7l.1 .1"/>
<path d="M131.9 106.1v2.6M132 106.2l.1 .4M132 108.8l.1 .4M132 106.2v2.6M132.1 106.6v.1M132.1 106.6l.3 .1M132.1 109.2h.3M132.1 106.7l.3 .1M132.1 109.2h.1M132.1 106.7v2.5M132.4 109.2h.1M132.4 106.8v2.4"/>
<path d="M132.4 106.7v.1M132.8 106.3l-.4 .4M132.8 108.9l-.4 .3M132.8 106.3v2.6M133 106.3h.1M133 106.3h-.2M133 108.9h-.2M133 108.9h.1M133 106.3v2.6M133.1 106.3h.1M133.1 108.9h.1M133.1 106.3v2.6"/>
<path d="M133.2 106.3l.1 .5M133.2 108.9l.1 .4M133.2 106.3v2.6M133.3 106.8v.1M133.3 106.8h.4M133.3 106.9h.3M133.3 109.3l.3 .1M133.3 106.9v2.4M133.6 109.4h.1M133.6 106.9v2.5M133.7 106.8l-.1 .1M133.7 101.1a1.05 1.05 0 0 1 1.7 .3 1.02 1.02 0 0 1-1.7-.1z"/>
<path d="M133.9 104a.7 .7 0 0 0-.5 .7 .7 .7 0 0 0 .6 .6 25.2 25.2 0 0 0 9 0 .7 .7 0 0 0 .6-.6 .7 .7 0 0 0-.5-.7M134 106.4l-.3 .4M134 109l-.3 .4M134 106.4v2.6M134.2 106.4h.1M134.2 106.4h-.2M134.2 109h-.2M134.2 109h.1M134.2 106.4v2.6M134.3 106.4l.1 .1M134.3 109l.1 .1M134.3 106.4v2.6"/>
<path d="M134.4 106.5l.1 .4M134.4 109.1l.1 .4M134.4 106.5v2.6M134.5 106.9v.1M134.5 106.9h.4M134.5 107l.4 .1M134.5 109.5h.4M134.5 107v2.5M134.9 107.1v2.4M134.9 106.9v.2M135.2 104.5a13.9 13.9 0 0 0 6.6 0M135.3 106.6l-.4 .3"/>
<path d="M135.3 109.1l-.4 .4M135.3 106.6v2.5M135.4 106.5h.1M135.4 106.5l-.1 .1M135.4 109.1h-.1M135.4 109.1h.1M135.4 106.5v2.6M135.5 106.5l.1 .1M135.5 109.1l.1 .1M135.5 106.5v2.6M135.6 106.6l.2 .4M135.6 109.2l.2 .4"/>
<path d="M135.6 106.6v2.6M135.8 107v.1M135.8 107h.4M135.8 107.1h.3M135.8 109.6h.3M135.8 107.1v2.5M136 104l2.2 .3 2.8-.3M136.1 107.1v2.5M136.2 107l-.1 .1M136.3 103.9l2 .2 2.4-.2M136.5 106.6l-.3 .4M136.5 109.2l-.4 .4"/>
<path d="M136.5 106.6v2.6M136.6 106.6h.1M136.6 106.6h-.1M136.6 109.2h-.1M136.6 109.2h.1M136.6 106.6v2.6M136.7 106.6h.1M136.7 109.2h.1M136.7 106.6v2.6M136.8 106.6l.2 .4M136.8 109.2l.3 .4M136.8 106.6v2.6"/>
<path d="M137 107l.1 .2M137 107l.4 .1M137.1 107.2h.3M137.1 109.6h.3M137.1 107.2v2.4M137.4 102a2.49 2.49 0 0 1 2.2 0M137.4 103.3a2.49 2.49 0 0 1 2.2 0M137.4 102l-3.5 2M137.4 103.3l-3.5 2v-1.3M137.4 102v1.3M137.4 107.2v2.4M137.4 107.1v.1"/>
<path d="M137.7 106.7l-.3 .4M137.7 109.3l-.3 .3M137.7 106.7v2.6M137.9 106.6h.1M137.9 106.6l-.2 .1M137.9 109.2l-.2 .1M137.9 109.2h.1M137.9 106.6v2.6M137.9 106.6l.2 .1M137.9 109.2l.2 .1M138.1 106.7l.2 .4M138.1 109.3l.2 .4"/>
<path d="M138.1 106.7v2.6M138.3 107.1v.1M138.3 107.1h.4M138.3 109.7h.4M138.3 107.2h.4M138.3 109.6h.4M138.3 109.6v.1M138.3 107.2v2.4M138.7 109.6v.1M138.7 107.2v2.4M138.7 107.1v.1M138.9 106.7l-.2 .4"/>
<path d="M138.9 109.3l-.2 .4M138.9 106.7v2.6M139.1 106.6l-.2 .1M139.1 109.2l-.2 .1M139.1 106.6v2.6M139.1 106.6l.2 .1M139.1 106.6h.1M139.1 109.2l.2 .1M139.1 109.2h.1M139.3 106.7l.3 .4M139.3 109.3l.3 .3M139.3 106.7v2.6"/>
<path d="M139.6 107.1v.1M139.6 107.2v2.4M139.6 102l3.5 2M139.6 102v1.3M139.6 103.3l3.5 2v-1.3M139.9 107.2h-.3M139.9 109.6h-.3M139.9 109.6h.1M139.9 107.2v2.4M139.9 109.7h-.3M140 107l-.1 .2M140 107l-.4 .1"/>
<path d="M140.2 106.6l-.2 .4M140.2 109.2l-.2 .4M140.2 106.6v2.6M140.3 106.6h-.1M140.3 109.2h-.1M140.3 106.6v2.6M140.4 106.6h.1M140.4 106.6h-.1M140.4 109.2h.1M140.4 109.2h-.1M140.4 106.6v2.6M140.5 106.6l.3 .4"/>
<path d="M140.5 109.2l.4 .4M140.5 106.6v2.6M140.8 107l.1 .1M140.9 107.1v2.5M141.2 107.1h-.3M141.2 109.6h-.3M141.2 107.1v2.5M141.2 109.6h.1M141.2 109.6h-.4M141.2 107v.1M141.2 107h-.4M141.4 106.6l-.2 .4"/>
<path d="M141.4 109.2l-.2 .4M141.4 106.6v2.6M141.5 106.5l-.1 .1M141.5 109.1l-.1 .1M141.5 106.5v2.6M141.6 106.5l.1 .1M141.6 106.5h-.1M141.6 109.1h.1M141.6 109.1h-.1M141.6 106.5v2.6M141.6 101.1a1.05 1.05 0 0 1 1.7 .3 1.02 1.02 0 0 1-1.7-.1zM141.7 106.6l.4 .3"/>
<path d="M141.7 109.1l.4 .4M141.7 106.6v2.5M142.1 106.9v.2M142.1 107.1v2.4M142.4 107l-.3 .1M142.4 109.5h-.3M142.5 109.5h.1M142.4 107v2.5M142.5 106.9l-.1 .1M142.5 106.9h-.4M142.6 106.5l-.1 .4M142.6 109.1l-.1 .4"/>
<path d="M142.6 106.5v2.6M142.7 106.4l-.1 .1M142.7 109l-.1 .1M142.7 106.4v2.6M142.8 106.4h.1M142.8 106.4h-.1M142.8 109h.1M142.8 109h-.1M142.8 106.4v2.6M142.9 106.4l.4 .4M142.9 109l.5 .4M142.9 106.4v2.6"/>
<path d="M143.3 106.8l.1 .1M143.4 106.9v2.5M143.7 106.9h-.3M143.7 109.3l-.3 .1M143.7 109.3v.1M143.7 106.9v2.4M143.7 109.4h-.4M143.7 106.8v.1M143.7 106.8h-.4M143.8 106.3l-.1 .5M143.8 108.9l-.1 .5M143.8 106.3v2.6"/>
<path d="M143.9 106.3h-.1M143.9 108.9h-.1M143.9 106.3v2.6M144 106.3h.1M144 106.3h-.1M144 108.9h.1M144 108.9h-.1M144 106.3v2.6M144.1 106.3l.4 .4M144.1 108.9l.5 .3M144.1 106.3v2.6M144.4 102.7a1.05 1.05 0 0 1 1.7 .3 1.02 1.02 0 0 1-1.8-.1z"/>
<path d="M144.4 100a1.05 1.05 0 0 1 1.7 .3 1.02 1.02 0 0 1-1.8-.1zM144.5 106.7l.1 .1M144.6 106.8v2.4M144.9 106.7l-.3 .1M144.9 109.2h-.3M144.9 109.2h.1M144.9 106.7v2.5M144.9 109.2l-.3 .1M144.9 106.6v.1M144.9 106.6l-.4 .1M145 106.2l-.1 .4M145 108.8l-.1 .4"/>
<path d="M145 106.2v2.6M145.1 106.1l-.1 .1M145.1 108.7l-.1 .1M145.1 106.1v2.6M145.2 106.1h.1M145.2 106.1h-.1M145.2 108.7h.1M145.2 108.7h-.1M145.2 106.1v2.6M145.3 106.1l.5 .4M145.3 108.7l.5 .3M145.3 106.1v2.6"/>
<path d="M145.8 106.5v.1M145.8 106.6v2.4M146.1 106.5l-.3 .1M146.1 109h-.3M146.1 109h.1M146.1 106.5v2.5M146.1 109l-.3 .1M146.1 106.4v.1M146.1 106.4l-.3 .1M146.2 106l-.1 3M146.3 101.1a1.05 1.05 0 0 1 1.7 .3 1.02 1.02 0 0 1-1.8-.1zM146.3 105.9l-.2 .5"/>
<path d="M146.3 108.5l-.1 .1M146.3 105.9v2.6M146.3 105.9h.2M146.3 105.9h.1M146.3 108.5h.2M146.3 108.5h.1M146.5 105.9l.5 .3M146.5 108.5l.5 .3M146.5 105.9v2.6M147 106.2v.2M147 106.4v2.4M147.3 108.7l-.3 .1"/>
<path d="M147.3 108.7v.1M147.3 108.8h-.3M147.3 106.2v.1l-.3 .1M147.3 106.2h-.3M147.3 108.8h.1M147.3 108.6v.2M147.3 106v2.7M147.4 105.7l-.1 .5M147.4 108.2l-.1 .1M147.4 105.7v2.5M147.5 105.6l.2 .1M147.5 105.6l-.1 .1"/>
<path d="M147.5 108.2l.2 .1M147.5 108.2h-.1M147.5 105.6v2.6M147.7 105.7l.4 .3M147.7 108.3l.5 .2M147.7 105.7v2.6M147.7 103.1a1.05 1.05 0 0 1 1.7 .3 1.02 1.02 0 0 1-1.8-.1zM148.1 106l.1 .1M148.2 106.1v2.4M148.5 105.9v.1M148.5 105.9l-.4 .1M148.5 106l-.3 .1"/>
<path d="M148.5 108.5h-.3M148.5 108.5l-.3 .1M148.5 106v2.5M148.6 105.4l-.1 .5M148.6 108h-.1M148.6 105.4v2.6M148.6 105.4h.2M148.6 105.4h.1M148.6 108h.2M148.6 108h.1M148.8 105.4l.5 .3M148.8 108l.6 .3"/>
<path d="M148.8 105.4v2.6M149 102a4.3 4.3 0 0 1 5.9 0M149.3 105.7l.1 .1M149.3 100.3a4.4 4.4 0 0 1 5.7 .4 1.49 1.49 0 0 1-1.2 2.1 4.3 4.3 0 0 1-4.9-.9 1.21 1.21 0 0 1 .4-1.6zM149.4 105.8v2.5M149.5 104.7h-.7l-.5 .4M149.7 105.6v.1M149.7 105.6l-.4 .1M149.7 105.1v.5M149.7 105.7l-.3 .1M149.7 108.2l-.3 .1M149.7 108.2l-.4 .1"/>
<path d="M149.7 105.7v2.5M149.7 105.1h.2M149.7 105.1h.1M149.7 107.7h.2M149.7 107.7h.1M149.7 105.1v2.6M149.9 105.1l.5 .3M149.9 107.7l.6 .2M149.9 105.1v2.6M150.4 105.4l.1 .1M150.5 105.5v2.4M150.7 104.8l.1 .5"/>
<path d="M150.7 104.8v.3M150.8 105.3v.1M150.8 105.3l-.4 .1M150.8 104.7h.2M150.8 104.7l-.1 .1M150.8 104.7v.6M150.8 105.4l-.3 .1M150.8 107.8l-.3 .1M150.8 107.3h.2M150.8 107.8l-.3 .2M150.8 105.4v2.4M151 104.7l.5 .3"/>
<path d="M151 107.3l.6 .3M151 104.7v2.6M151.5 105l.1 .1M151.6 105.1v2.5M151.8 104.4l.1 .5M151.8 104.4v.2M151.8 104.4h.2M151.8 104.4h.1M151.8 104.4v.4M151.9 104.9v.1M151.9 104.9l-.4 .1M151.9 105l-.3 .1"/>
<path d="M151.9 107.5l-.3 .1M151.9 107h.1M151.9 105v2.5M152 104.4l.6 .2M152 107l.7 .2M152 104.4v2.6M152.5 103.7a.94 .94 0 0 0-1.4 .5M152.6 104.6l.1 .2M152.7 104.8v2.4M152.8 104l.1 .5M152.8 104v.2M152.9 104h.1"/>
<path d="M152.9 104h-.1M152.9 104v.3M152.9 104.5l.1 .1M152.9 104.5l-.3 .1M153 104.6l-.3 .2M153 107.1l-.3 .1M153 106.6h.1M153 104.6v2.5M153 104l.6 .2M153 106.6l.7 .2M153 104v2.6M153.6 104.2l.1 .1"/>
<path d="M153.7 104.3v2.5M153.8 103.6l.2 .5M153.8 103.6v.2M153.8 103.6h.1M154 104.1v.1M154 104.1l-.4 .1M154 106.7l-.3 .1M154 106.7h.1M154 104.2l-.3 .1M154 106.1h.1M154 104.2v2.5M154 103.6l.6 .2"/>
<path d="M154 103.6h-.2M154 106.1l.7 .2M154 103.6v2.5M154.6 103.8l.1 .1M154.7 103.9v2.4M154.7 103.1l.3 .5M154.7 103.1v.2M154.8 103.1h-.1M154.8 103.1v.3M155 103.6v.2M155 103.6l-.4 .2M155 103.1l.6 .2"/>
<path d="M155 103.1h-.2M155 103.1v.6M155 106.2l-.3 .2M155 106.2h.1M155 103.8l-.3 .1M155 106.2l-.3 .1M155 105.7l.7 .1M155 103.8v2.4M155.6 103.3l.1 .1M155.7 102.6l-.1 .2 .3 .4M155.7 102.6v.3M155.7 103.4v2.4"/>
<path d="M155.9 102.6l.6 .2M155.9 102.6h-.2M155.9 102.6v.5M155.9 103.2v.1M155.9 103.2l-.3 .1M155.9 103.3l-.2 .1M155.9 105.7l-.2 .1M155.9 105.2l.7 .1M155.9 105.7l-.2 .2M155.9 103.3v2.4M156.5 102.2l.3 .4M156.5 102.2v.1"/>
<path d="M156.5 102.8l.1 .1M156.5 102.1v.1M156.5 102.1v.2M156.6 102.9v2.4M156.7 102.1l.7 .2M156.7 102.1h-.2M156.7 102.1v.4M156.8 102.6v.2M156.8 102.6l-.3 .2M156.8 102.8l-.2 .1M156.8 105.2l-.2 .1M156.8 104.7l.7 .1"/>
<path d="M156.8 105.2l-.2 .2M156.8 102.8v2.4M157.3 101.6l.4 .5M157.3 101.6v.2M157.4 101.6h-.1M157.4 101.6v.2M157.4 102.3l.1 .1M157.5 102.4v2.4M157.5 101a.94 .94 0 0 0-1.5 .4l.4 .3M157.5 101.6l.7 .1M157.5 101.6h-.1M157.5 101.6v.4"/>
<path d="M157.7 102.1v.2M157.7 102.1l-.3 .2M157.7 102.3l-.2 .1M157.7 104.7l-.2 .1M157.7 104.2l.6 .1M157.7 104.7l-.2 .2M157.7 102.3v2.4M158.1 101.2l.4 .4M158.1 101.1v.1M158.1 101.1h.1M158.2 101.7l.1 .1M158.3 101l.7 .2"/>
<path d="M158.3 101l-.2 .1M158.3 101v.4M158.3 101.8v2.5M158.5 101.6v.1M158.5 101.6l-.3 .1M158.5 101.7l-.2 .1M158.5 104.1l-.2 .2M158.5 103.7h.6M158.5 101.7v2.4M158.8 100.5v.1M158.8 100.6l.5 .4M158.9 100.5h-.1"/>
<path d="M158.9 100.5v.2M159 101.2l.1 .1M159 100.5l.7 .1M159 100.5h-.1M159 100.5v.3M159.1 101.3v2.4M159.3 101v.1M159.3 101l-.3 .2M159.3 101.1l-.2 .2M159.3 103.5l-.2 .2M159.3 101.1v2.4M159.5 100l.5 .4"/>
<path d="M159.7 100.6l.2 .1M159.9 103.1h-.6M159.9 100.7v2.4M160 100.4v.1M160 100.4l-.3 .2M160 100.5l-.1 .2M160 102.9l-.1 .2M160 102.9l-.2 .3M160 100.5v2.4M160.5 102.5h-.5M160.5 100.1v2.4M160.7 102.3l-.2 .2"/>
<path d="M161.2 101.9h-.5M161.3 101.7l-.1 .2M161.3 101.7l-.2 .2M161.7 101.2l-.4 .1M161.9 101l-.2 .2M161.9 101l-.2 .3M162.3 100.5l-.4 .1M162.4 100.4l-.1 .1M162.4 100.4l-.2 .2"/>
</g>
<g font-size="8.5" fill="#606060">
<text x="198.5" y="195.4">turret_assembly</text>
<text x="198.9" y="195.5">A</text>
</g>
<g font-size="8.1" fill="#606060">
<text x="67.6" y="8.9">2</text>
<text x="207.3" y="8.9">1</text>
<text x="4.4" y="56.1">B</text>
<text x="270.4" y="56.1">B</text>
<text x="3.7" y="164.1">A</text>
<text x="269.7" y="164.1">A</text>
<text x="67.6" y="212.4">2</text>
<text x="207.3" y="212.4">1</text>
</g>
<g font-size="3.4" fill="#606060">
<text x="197.8" y="166">TITLE:</text>
<text x="198.7" y="188.1">SIZE</text>
<text x="207.5" y="188.1">DWG. NO.</text>
<text x="256.5" y="188.2">REV</text>
<text x="198.8" y="201.7">SCALE: 1:2</text>
<text x="217.7" y="201.8">WEIGHT:</text>
<text x="244.5" y="201.7">SHEET 1 OF 1</text>
</g>
<text font-size="2.4" fill="#606060" x="119.8" y="156.2">UNLESS OTHERWISE SPECIFIED:</text>
<g font-size="2.2" fill="#606060">
<text x="119.5" y="161.8">DIMENSIONS ARE IN INCHES</text>
<text x="154.8" y="161.4">DRAWN</text>
<text x="175.4" y="156.6">NAME</text>
<text x="187.9" y="156.7">DATE</text>
<text x="119.5" y="164.4">TOLERANCES:</text>
<text x="119.5" y="167.1">FRACTIONAL</text>
<text x="154.9" y="166.3">CHECKED</text>
<text x="119.5" y="169.7">ANGULAR: MACH</text>
<text x="119.5" y="172.4">TWO PLACE DECIMAL</text>
<text x="142.5" y="169.7">BEND</text>
<text x="154.8" y="171">ENG APPR.</text>
<text x="119.5" y="175">THREE PLACE DECIMAL</text>
<text x="154.9" y="175.7">MFG APPR.</text>
<text x="154.9" y="180.4">Q.A.</text>
<text x="154.9" y="184.6">COMMENTS:</text>
</g>
<g font-size="2.1" fill="#606060">
<text x="75.5" y="195.7">NEXT ASSY</text>
<text x="100.9" y="195.7">USED ON</text>
<text x="86.9" y="201.5">APPLICATION</text>
<text x="123.1" y="201.6">DO NOT SCALE DRAWING</text>
</g>
<g font-size="2" fill="#606060">
<text x="31.5" y="182.9">PROPRIETARY AND CONFIDENTIAL</text>
<text x="119.2" y="180.6">INTERPRET GEOMETRIC</text>
<text x="119.2" y="183.1">TOLERANCING PER:</text>
<text x="27.8" y="186.5">THE INFORMATION CONTAINED IN THIS</text>
<text x="27.8" y="189">DRAWING IS THE SOLE PROPERTY OF</text>
<text x="27.8" y="191.6">&lt;INSERT COMPANY NAME HERE&gt;. ANY</text>
<text x="119.1" y="186.7">MATERIAL</text>
<text x="27.8" y="194.1">REPRODUCTION IN PART OR AS A WHOLE</text>
<text x="27.8" y="196.6">WITHOUT THE WRITTEN PERMISSION OF</text>
<text x="119.1" y="193.5">FINISH</text>
<text x="27.8" y="199.1">&lt;INSERT COMPANY NAME HERE&gt; IS</text>
<text x="27.8" y="201.7">PROHIBITED.</text>
</g>
</svg>
